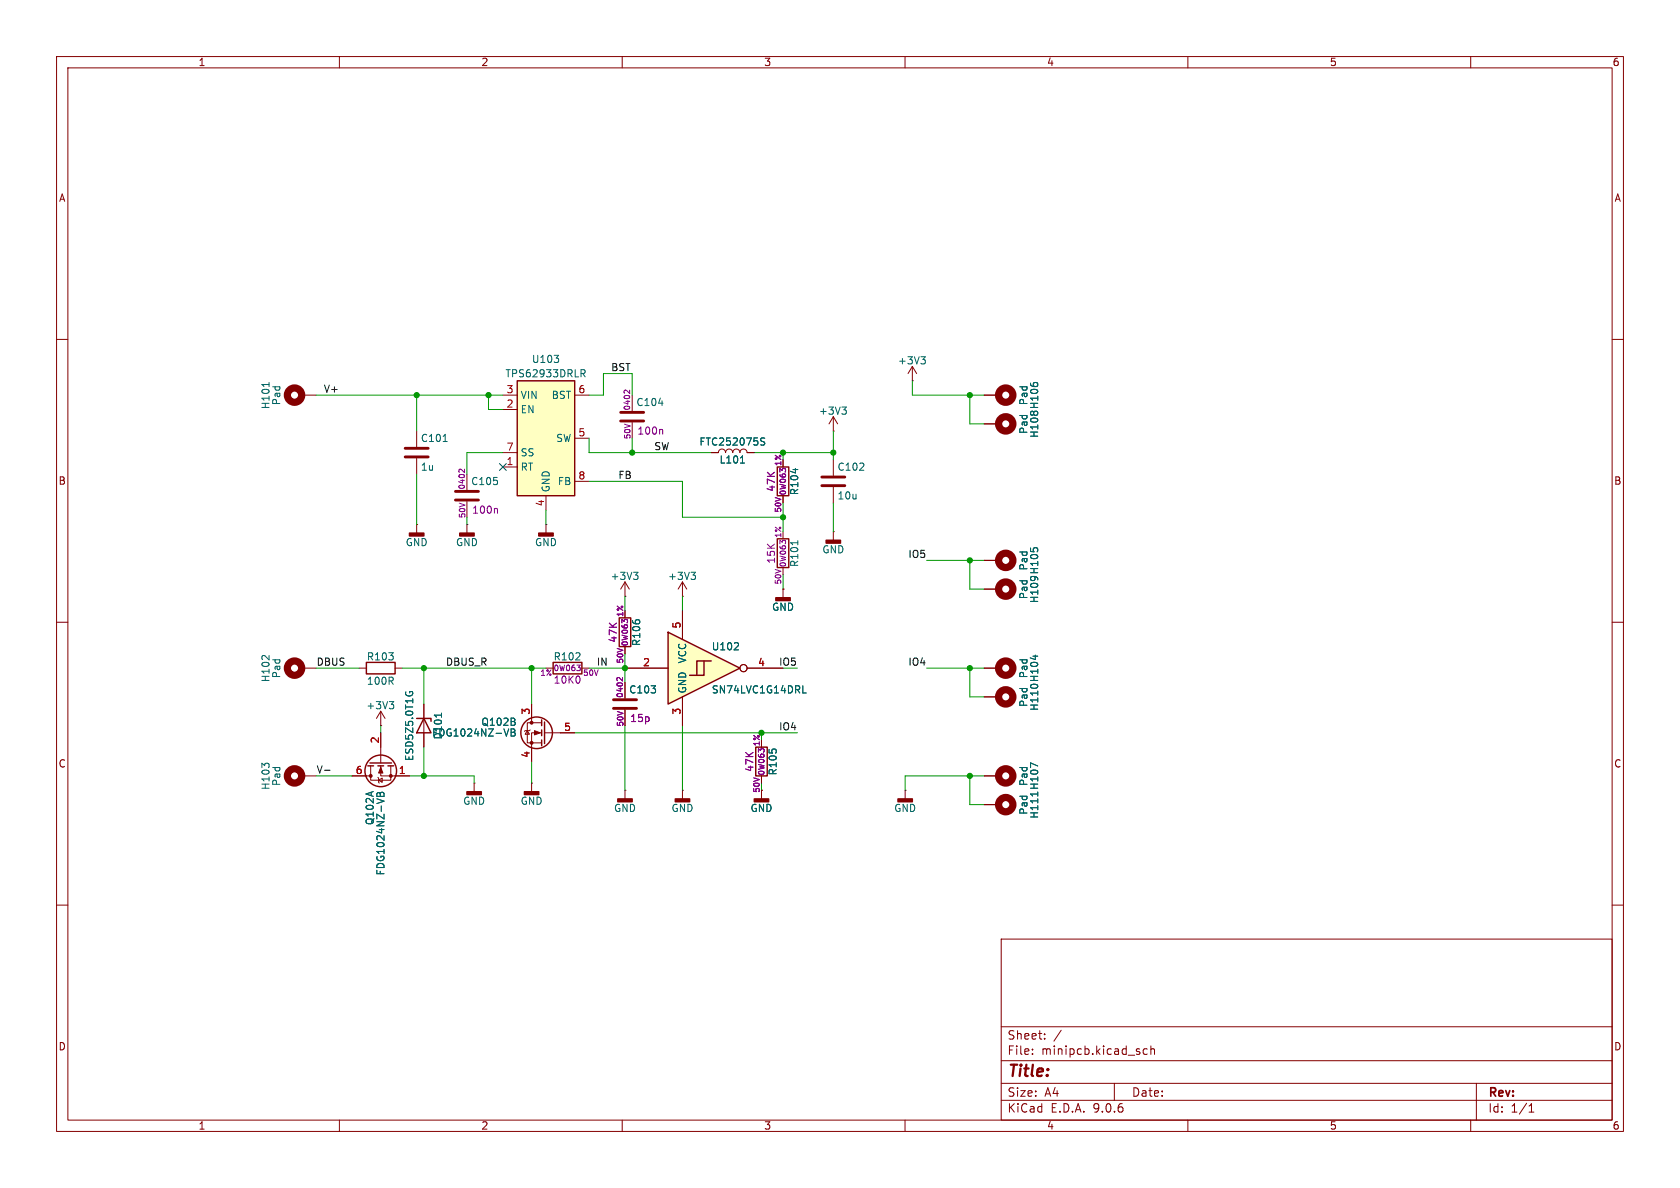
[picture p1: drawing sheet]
<svg xmlns="http://www.w3.org/2000/svg" width="297mm" height="210mm" viewBox="0 0 297 210" stroke-linecap="round" stroke-linejoin="round" font-family="sans-serif">
<g fill="none" stroke="#840000" stroke-width=".18">
<path d="M10 10h277v190h-277zM12 12h273v186h-273zM60 10v2M110 10v2M160 10v2M210 10v2M260 10v2M10 60h2M174 74.9h2.5M174 69.9h2.5M285 60h2M147.3 94h.1"/>
<path d="M147.3 81.3v2.8M147.3 86.1v2.8M147.3 94v1.5M174 99.1h2.5M10 110h2M138.4 104.1h.1M138.4 100.3v1.3M138.4 104.1v1.6M174 104.1h2.5M174 118.1h2.5M285 110h2M110.5 120.7v2.7"/>
<path d="M110.5 125.5v2.8M160 139.7h.1M160 139.7v1.5M174 123.2h2.5M174 137.2h2.5M10 160h2M177 166h108v32h-108zM285 160h2M60 198v2M110 198v2M160 198v2M177 194.5h108"/>
<path d="M177 191.5h108M177 187.5h108M177 181.5h108M182.5 186.3v.1M182.5 185.5v.1M184.7 183.6v.1M184.7 182.8v.1M187.6 182.1l-1.3 2M197 191.5v3M202.8 185.5l-.4-.1-.3 .3v.4l.1 .2h.6M203.5 185.5l.2-.1 .3 .1 .1 .9M203.5 184.9v1.5"/>
<path d="M210 198v2M260 198v2M261 191.5v6.5M270.3 196.6h.9M270.3 195.5l.4-.4v1.5"/>
</g>
<g fill="#840000" stroke="#840000" stroke-width=".25">
<path d="M146 95.5h2.6v.5h-2.6z"/>
<path d="M158.7 141.2h2.6v.5h-2.6z"/>
<path d="M137.2 105.7h2.5v.5h-2.5z"/>
</g>
<g fill="none" stroke="#840000" stroke-width="1.3">
<circle cx="177.8" cy="74.9" r="1.27"/>
<circle cx="177.8" cy="69.8" r="1.27"/>
<circle cx="177.8" cy="99.1" r="1.27"/>
<circle cx="177.8" cy="118.1" r="1.27"/>
<circle cx="177.8" cy="104.1" r="1.27"/>
<circle cx="177.8" cy="123.2" r="1.27"/>
<circle cx="177.8" cy="137.2" r="1.27"/>
</g>
<path d="M182.8 67.7h.5M141 95.6v.7M182.8 96.9h.5M183 115.8v.8M183.5 135.4l-1.3-.5v.8" fill="none" stroke="#006464" stroke-width=".18"/>
<path d="M145.3 84.3h4.1M145.3 85.9h4.1M108.5 123.7h4M108.5 125.2h4" fill="none" stroke="#840000" stroke-width=".51"/>
<path d="M137.4 95.3h2v5h-2z" fill="none" stroke="#840000" stroke-width=".25"/>
<path d="M138.3 95.9l-.4-.4v.6M138.5 95.5l-.1 .1M138.7 95.5l.1 .1M110.1 119.8v.6l-.8-.6-.2 .1v.3" fill="none" stroke="#840084" stroke-width=".18"/>
<path d="M118.1 111.8l12.7 6.3-12.7 6.4z" fill="#ffffc2"/>
<g fill="none" stroke="#840000" stroke-width=".25">
<path d="M137.4 82.6h2v5h-2zM64.8 117.1h5v2h-5zM118.1 111.8l12.7 6.3-12.7 6.4zM124.5 116.8v2.6h-2.6M125.7 116.8h-2.5v2.6M65 135.4h1M65.4 134.9h3.8M66.8 135.4h1M68.6 135.4h1M73.7 127h2.5v.5M74.9 127l1.3 2.5h-2.5zM95.8 127.3v1"/>
<path d="M95.8 129v1M95.8 130.8v1M96.3 127.6v3.8"/>
<circle cx="67.3" cy="136.3" r="2.79"/>
<circle cx="94.9" cy="129.5" r="2.79"/>
</g>
<g fill="none" stroke="#840000" stroke-width=".18">
<path d="M53.3 69.9h2.6M73.7 76.2v2.8M147.3 76.2h.1M147.3 73.7l-.7 1.2M147.3 73.7l.8 1.2M147.3 73.7v2.5M161.3 67.3h.1M161.3 64.8l-.8 1.2M161.3 64.8l.8 1.2M161.3 64.8v2.5M73.7 92.7h.1M73.7 81v2.8"/>
<path d="M73.7 92.7v1.5M82.5 92.7h.1M82.5 83.8v2.8M82.5 88.6v2.8M82.5 92.7v1.5M96.5 92.7h.1M96.5 92.7v1.5M138.4 87.6v1.3M53.3 118.1h2.6M63.5 118.1h1.3M69.8 118.1h1.3M110.5 118.1h7.6"/>
<path d="M120.6 108v5M132.1 118.1h6.3M53.3 137.2h2.6M62.2 137.2h3.3M65.5 135.4v2.5h3.6v-2.5M66.8 137.4l.1 .1v.8l.2 .1M66.9 137.9l.7-.4v.8zM67.3 135.4v1.8h5.1M67.3 128.3h.1M67.3 125.7v2.6M67.3 129.5v5.4M67.3 125.7l-.8 1.3"/>
<path d="M67.3 125.7l.8 1.3M74.9 124.5v7.6M83.8 138.4h.1M83.8 138.4v1.6M93.2 129.2l.4 .6h-.8zM93.7 129l-.1 .2h-.8l-.1 .1M94 138.4h.1M94 124.5v3.3M94 138.4v1.6M95.8 127.8h-2.6v3.5h2.6M95.8 129.5h-1.8v5.1M96.3 129.5h5.3"/>
<path d="M110.5 139.7h.1M110.5 139.7v1.5M120.6 139.7h.1M120.6 123.2v5.1M120.6 139.7v1.5M134.6 139.7v1.5M174 142.2h2.5"/>
<circle cx="131.4" cy="118.1" r=".63"/>
</g>
<g fill="none" stroke="#006464" stroke-width=".18">
<path d="M47.6 67.6v.7M78.3 78h.8M148.8 72h.8l-.4 .4M149.4 72.4l.2 .3v.3l-.2 .2M162.8 63.1h.8l-.4 .4M163.3 63.5l.3 .3v.3l-.3 .2M140.6 82.8v.8M46.4 115.9h.4M47.6 115.9v.8M129.8 114.9h.8M130.5 113.7v.5M46.8 135.3l-.5-.4v.8"/>
<path d="M46.9 135h.5M68.8 124h.8l-.4 .5M69.4 124.5l.2 .2v.4l-.2 .2M71.8 122.3l-.1 .3M72.4 122.5v-.2h.4l.2 .3M78 126.1v.7M89.9 128.8l-.4 1.3M90.4 128.8v1.3l.6-.1 .1-.3-.3-.2M90.4 129.5h.4M91 127.7v.4M91 129.2l-.2 .3M141.9 122.5h.6"/>
<path d="M66.6 141.2l1.3 .4M67 140.1l.2 .3M67.2 140.4l.3-.3h.3l.1 .7h-1.3M67.2 140.4v.4"/>
</g>
<path d="M82.1 82.9v.6l-.7-.6-.2 .1-.1 .4M87.8 89.9l.1 .2v.6M138.3 83.2l-.4-.4v.6M138.5 82.8l-.1 .1M138.7 82.8l.1 .1" fill="none" stroke="#840084" stroke-width=".18"/>
<g fill="#840000" stroke="#840000" stroke-width=".25">
<path d="M133.3 141.2h2.6v.5h-2.6z"/>
<path d="M109.2 141.2h2.6v.5h-2.6z"/>
<path d="M82.5 140h2.6v.5h-2.6z"/>
<path d="M92.7 140h2.5v.5h-2.5z"/>
<path d="M72.4 94.2h2.5v.5h-2.5z"/>
<path d="M81.3 94.2h2.5v.5h-2.5z"/>
<path d="M119.4 141.2h2.5v.5h-2.5z"/>
<path d="M95.2 94.2h2.6v.5h-2.6z"/>
</g>
<g fill="#840000" stroke="#840000" stroke-width=".18">
<path d="M67.3 135.6l.4 1.1h-.8z"/>
<path d="M94.5 129.2l1 .3-1 .4z"/>
<circle cx="65.5" cy="137.2" r=".25"/>
<circle cx="69.1" cy="137.2" r=".25"/>
<circle cx="94" cy="127.8" r=".25"/>
<circle cx="94" cy="131.3" r=".25"/>
</g>
<g fill="none" stroke="#840000" stroke-width="1.3">
<circle cx="52.1" cy="69.8" r="1.27"/>
<circle cx="52.1" cy="118.1" r="1.27"/>
<circle cx="52.1" cy="137.2" r="1.27"/>
<circle cx="177.8" cy="142.2" r="1.27"/>
</g>
<path d="M71.6 79.2h4.1M71.6 80.8h4.1M80.5 86.9h4.1M80.5 88.4h4.1" fill="none" stroke="#840000" stroke-width=".51"/>
<path d="M91.4 67.3h10.2v20.3h-10.2z" fill="#ffffc2"/>
<path d="M91.4 67.3h10.2v20.3h-10.2zM97.8 117.1h5.1v2h-5.1zM109.5 109.2h2v5.1h-2zM133.6 132.1h2v5.1h-2z" fill="none" stroke="#840000" stroke-width=".25"/>
<g fill="none" stroke="#840000" stroke-width=".18">
<path d="M88.9 69.9h2.5M88.9 72.4h2.5M101.6 69.9h2.5M101.6 77.5h2.5M111.8 69.9v2.7M111.8 74.7v2.8M174 69.9h2.5M174 74.9h2.5M88.9 80h2.5M88.9 82.6h2.5M96.5 87.6v2.6M101.6 85.1h2.5"/>
<path d="M125.7 80h1.3a.64 .64 0 0 1 .6-.6 .64 .64 0 0 1 .7 .6 .64 .64 0 0 1 .6-.6 .64 .64 0 0 1 .6 .6 .64 .64 0 0 1 .7-.6 .64 .64 0 0 1 .6 .6 .64 .64 0 0 1 .6-.6 .64 .64 0 0 1 .7 .6h1.2M138.4 87.6v1.3M174 99.1h2.5M96.5 118.1h1.3M102.9 118.1h1.2M110.5 105.4h.1M110.5 102.9l-.8 1.2M110.5 102.9l.8 1.2M110.5 102.9v2.5M110.5 114.3v1.3M110.5 118.1h7.6M120.6 105.4h.1"/>
<path d="M120.6 102.9l-.7 1.2M120.6 102.9l.8 1.2M120.6 102.9v2.5M120.6 108v5M132.1 118.1h6.3M138.4 104.1h.1M174 118.1h2.5M174 104.1h2.5M62.2 137.2h2.6M67.3 129.5v2.6M69.8 137.2h2.6M74.9 124.5v2.5"/>
<path d="M74.9 129.5v2.6M94 124.5v2.5M94 132.1v2.5M99.1 129.5h2.5M110.5 120.7v2.7M110.5 125.5v2.8M120.6 123.2v5.1M134.6 137.2v1.2M174 123.2h2.5M174 137.2h2.5M174 142.2h2.5"/>
<circle cx="131.4" cy="118.1" r=".63"/>
</g>
<g fill="none" stroke="#006464" stroke-width=".18">
<path d="M98 62.8h.8l-.5 .5M98.7 63.4v.6M102.7 65.3h.5l.2 .3-.1 .4h-.6M103 66l.4 .6M116.4 71.3h.8M134.6 78l.5 .1 .1 .3-.2 .3-.5-.1M134.6 77.5h.6M182.8 67.7h.5M130.9 81.9h.7M140.6 82.8v.8M182.8 96.9h.5M112 101.2h.8l-.4 .4"/>
<path d="M112.5 101.6l.3 .3v.3l-.3 .2M122.2 101.2h.7l-.4 .4M122.7 101.6l.2 .3v.3l-.2 .2M129.8 114.9h.8M130.5 113.7v.5M183 115.8v.8M71.8 122.3l-.1 .3M72.4 122.5v-.2h.4l.2 .3M78 126.1v.7M89.9 128.8l-.4 1.3M90.4 128.8v1.3l.6-.1 .1-.3-.3-.2M90.4 129.5h.4"/>
<path d="M91 127.7v.4M91 129.2l-.2 .3M141.9 122.5h.6M183.5 135.4l-1.3-.5v.8M66.6 141.2l1.3 .4M67 140.1l.2 .3M67.2 140.4l.3-.3h.3l.1 .7h-1.3M67.2 140.4v.4"/>
</g>
<g fill="none" stroke="#840084" stroke-width=".18">
<path d="M111.3 69v.6l-.7-.6-.2 .1-.1 .3M117 75.9l.2 .2v.7M138.3 83.2l-.4-.4v.6M138.5 82.8l-.1 .1M138.7 82.8l.1 .1M102 117.6h.6l-.3 .3M102.4 119.6l.1 .4-.1 .7M102.5 118l.1 .4M110.1 119.8v.6l-.8-.6-.2 .1v.3M110.3 109.8l-.4-.3v.6M110.5 109.5h-.1M110.8 109.5h.1"/>
<path d="M134.5 132.7l-.4-.3v.6M134.6 132.4h.1M134.9 132.4h.1"/>
</g>
<path d="M109.7 72.9h4.1M109.7 74.4h4.1" fill="none" stroke="#840000" stroke-width=".51"/>
<path d="M57.4 136.2h.9" fill="none" stroke="#0f0f0f" stroke-width=".18"/>
<g fill="none" stroke="#009600" stroke-width=".18">
<path d="M55.9 69.9h33M73.7 69.9v6.3M86.4 69.9v2.5h2.5M104.1 69.9h2.6v-3.9h5.1v3.9M104.1 77.5v2.5h21.6M111.8 77.5v2.5M147.3 76.2v5.1M161.3 67.3v2.6h12.7M171.4 69.9v5h2.6M73.7 83.8v8.9M82.5 91.4v1.3M88.9 80h-6.4v3.8"/>
<path d="M96.5 90.2v2.5M104.1 85.1h16.5v6.3h17.8M133.3 80h14M138.4 80v1.3M138.4 88.9v5.1M147.3 88.9v5.1M163.8 99.1h10.2M171.4 99.1v5h2.6M55.9 118.1h7.6M71.1 118.1h25.4M74.9 118.1v6.4M94 118.1v6.4"/>
<path d="M104.1 118.1h6.4M110.5 105.4v2.6M110.5 115.6v5.1M120.6 105.4v2.6M138.4 101.6v2.5M163.8 118.1h10.2M171.4 118.1v5.1h2.6M55.9 137.2h6.3M67.3 128.3v1.2M72.4 137.2h11.4v1.2M74.9 132.1v5.1M94 134.6v3.8"/>
<path d="M101.6 129.5h39.4M110.5 128.3v11.4M120.6 128.3v11.4M134.6 129.5v1.3M171.4 137.2v5h2.6M174 137.2h-14v2.5"/>
</g>
<path d="M88.3 81.9l1.2 1.3M89.5 81.9l-1.2 1.3" fill="none" stroke="#000084" stroke-width=".18"/>
<g fill="#009600" stroke="#009600" stroke-width=".18">
<circle cx="86.4" cy="69.9" r=".46"/>
<circle cx="138.4" cy="80" r=".46"/>
<circle cx="111.8" cy="80" r=".46"/>
<circle cx="138.4" cy="91.4" r=".46"/>
<circle cx="134.6" cy="129.5" r=".46"/>
<circle cx="110.5" cy="118.1" r=".46"/>
<circle cx="147.3" cy="80" r=".46"/>
<circle cx="171.4" cy="118.1" r=".46"/>
<circle cx="171.4" cy="99.1" r=".46"/>
<circle cx="171.4" cy="137.2" r=".46"/>
<circle cx="171.4" cy="69.9" r=".46"/>
<circle cx="94" cy="118.1" r=".46"/>
<circle cx="74.9" cy="118.1" r=".46"/>
<circle cx="74.9" cy="137.2" r=".46"/>
<circle cx="73.7" cy="69.9" r=".46"/>
</g>
<text font-size="2.8" fill="#840000" x="178" y="190.9">Title:</text>
<g font-size="2.1" fill="#840000">
<text x="178" y="184">Sheet:</text>
<text x="178" y="186.7">File:</text>
<text x="184.1" y="186.7">minipcb.kicad_sch</text>
<text x="178" y="196.9">KiCad</text>
<text x="178" y="194.1">Size:</text>
<text x="184.7" y="194.1">A4</text>
<text x="185.7" y="196.9">E.D.A.</text>
<text x="193.3" y="196.9">9.0.6</text>
<text x="200" y="194.1">Date:</text>
<text x="263" y="194.3">Rev:</text>
<text x="263" y="196.9">Id:</text>
<text x="267.1" y="196.9">1/1</text>
</g>
<g font-size="1.8" fill="#840000">
<text x="35" y="11.9">1</text>
<text x="85" y="11.9">2</text>
<text x="135" y="11.9">3</text>
<text x="185" y="11.9">4</text>
<text x="235" y="11.9">5</text>
<text x="285" y="11.9">6</text>
<text x="10.3" y="35.9">A</text>
<text x="285.3" y="35.9">A</text>
<text x="10.3" y="85.9">B</text>
<text x="285.3" y="85.9">B</text>
<text x="10.3" y="135.9">C</text>
<text x="285.3" y="135.9">C</text>
<text x="10.3" y="185.9">D</text>
<text x="285.3" y="185.9">D</text>
<text x="35" y="199.9">1</text>
<text x="85" y="199.9">2</text>
<text x="135" y="199.9">3</text>
<text x="185" y="199.9">4</text>
<text x="235" y="199.9">5</text>
<text x="285" y="199.9">6</text>
</g>
<g font-size="1.8" fill="#006464">
<text x="93.9" y="64.4">U103</text>
<text x="158.6" y="64.6">+3V3</text>
<text x="49.8" y="71.7" transform="rotate(-90 49.8 71.7)">Pad</text>
<text x="89.3" y="66.9">TPS62933DRLR</text>
<text x="91.9" y="70.7">VIN</text>
<text x="97.4" y="70.7">BST</text>
<text x="112.4" y="72">C104</text>
<text x="181.8" y="71.7" transform="rotate(-90 181.8 71.7)">Pad</text>
<text x="47.9" y="72.4" transform="rotate(-90 47.9 72.4)">H101</text>
<text x="91.9" y="73.3">EN</text>
<text x="144.7" y="73.5">+3V3</text>
<text x="181.8" y="76.8" transform="rotate(-90 181.8 76.8)">Pad</text>
<text x="183.7" y="77.5" transform="rotate(-90 183.7 77.5)">H108 H106</text>
<text x="74.3" y="78.3">C101</text>
<text x="74.3" y="83.4">1u</text>
<text x="91.9" y="80.9">SS</text>
<text x="91.9" y="83.4">RT</text>
<text x="98.2" y="78.3">SW</text>
<text x="123.5" y="79">FTC252075S</text>
<text x="127.1" y="82.1">L101</text>
<text x="148" y="83.4">C102</text>
<text x="83.2" y="86">C105</text>
<text x="97.4" y="87.1" transform="rotate(-90 97.4 87.1)">GND</text>
<text x="98.5" y="86">FB</text>
<text x="141.3" y="87.6" transform="rotate(-90 141.3 87.6)">R104</text>
<text x="148" y="88.5">10u</text>
<text x="71.6" y="96.7">GND</text>
<text x="80.5" y="96.7">GND</text>
<text x="94.5" y="96.7">GND</text>
<text x="141.3" y="100.3" transform="rotate(-90 141.3 100.3)">R101</text>
<text x="145.3" y="98">GND</text>
<text x="181.8" y="100.9" transform="rotate(-90 181.8 100.9)">Pad</text>
<text x="107.8" y="102.7">+3V3</text>
<text x="118" y="102.7">+3V3</text>
<text x="181.8" y="106" transform="rotate(-90 181.8 106)">Pad</text>
<text x="183.7" y="106.7" transform="rotate(-90 183.7 106.7)">H109 H105</text>
<text x="136.4" y="108.2">GND</text>
<text x="49.8" y="120" transform="rotate(-90 49.8 120)">Pad</text>
<text x="64.8" y="116.9">R103</text>
<text x="97.8" y="116.9">R102</text>
<text x="113.4" y="114.3" transform="rotate(-90 113.4 114.3)">R106</text>
<text x="121.5" y="117.4" transform="rotate(-90 121.5 117.4)">VCC</text>
<text x="125.7" y="115.2">U102</text>
<text x="181.8" y="120" transform="rotate(-90 181.8 120)">Pad</text>
<text x="47.9" y="120.7" transform="rotate(-90 47.9 120.7)">H102</text>
<text x="64.7" y="125.6">+3V3</text>
<text x="64.8" y="121.3">100R</text>
<text x="111.1" y="122.8">C103</text>
<text x="121.5" y="122.7" transform="rotate(-90 121.5 122.7)">GND</text>
<text x="125.7" y="122.8">SN74LVC1G14DRL</text>
<text x="181.8" y="125.1" transform="rotate(-90 181.8 125.1)">Pad</text>
<text x="183.7" y="125.8" transform="rotate(-90 183.7 125.8)">H110 H104</text>
<text x="76.3" y="130.4">FDG1024NZ-VB</text>
<text x="78.3" y="130.8" transform="rotate(-90 78.3 130.8)">D101</text>
<text x="85" y="128.5">Q102B</text>
<text x="73.3" y="134.6" transform="rotate(-90 73.3 134.6)">ESD5Z5.0T1G</text>
<text x="137.5" y="137.2" transform="rotate(-90 137.5 137.2)">R105</text>
<text x="47.9" y="139.7" transform="rotate(-90 47.9 139.7)">H103</text>
<text x="49.8" y="139" transform="rotate(-90 49.8 139)">Pad</text>
<text x="81.8" y="142.5">GND</text>
<text x="91.9" y="142.5">GND</text>
<text x="108.5" y="143.7">GND</text>
<text x="118.6" y="143.7">GND</text>
<text x="132.6" y="143.7">GND</text>
<text x="158" y="143.7">GND</text>
<text x="181.8" y="139" transform="rotate(-90 181.8 139)">Pad</text>
<text x="66.3" y="146" transform="rotate(-90 66.3 146)">Q102A</text>
<text x="181.8" y="144.1" transform="rotate(-90 181.8 144.1)">Pad</text>
<text x="183.7" y="144.8" transform="rotate(-90 183.7 144.8)">H111 H107</text>
<text x="68.2" y="154.9" transform="rotate(-90 68.2 154.9)">FDG1024NZ-VB</text>
</g>
<g font-size="1.8" fill="#0f0f0f">
<text x="107.9" y="65.7">BST</text>
<text x="57.1" y="69.5">V+</text>
<text x="115.6" y="79.7">SW</text>
<text x="109.2" y="84.7">FB</text>
<text x="160.5" y="98.7">IO5</text>
<text x="55.9" y="117.8">DBUS</text>
<text x="78.7" y="117.8">DBUS_R</text>
<text x="105.4" y="117.8">IN</text>
<text x="160.5" y="117.8">IO4</text>
<text x="137.6" y="129.2">IO4</text>
<text x="55.9" y="136.8">V-</text>
</g>
<g font-size="1.8" fill="#a90000">
<text x="89.5" y="69.6">3</text>
<text x="102.2" y="69.6">6</text>
<text x="89.5" y="72.1">2</text>
<text x="102.2" y="77.2">5</text>
<text x="89.5" y="79.8">7</text>
<text x="89.5" y="82.3">1</text>
<text x="96.3" y="89.6" transform="rotate(-90 96.3 89.6)">4</text>
<text x="102.2" y="84.8">8</text>
<text x="120.4" y="111.2" transform="rotate(-90 120.4 111.2)">5</text>
<text x="113.6" y="117.9">2</text>
<text x="133.9" y="117.9">4</text>
<text x="67.1" y="131.5" transform="rotate(-90 67.1 131.5)">2</text>
<text x="93.7" y="126.4" transform="rotate(-90 93.7 126.4)">3</text>
<text x="99.6" y="129.3">5</text>
<text x="120.4" y="126.4" transform="rotate(-90 120.4 126.4)">3</text>
<text x="62.8" y="136.9">6</text>
<text x="70.4" y="136.9">1</text>
<text x="93.7" y="134.1" transform="rotate(-90 93.7 134.1)">4</text>
</g>
<g font-size="1.8" fill="#840084">
<text x="112.6" y="77">100n</text>
<text x="137.2" y="87" transform="rotate(-90 137.2 87)">47K</text>
<text x="83.4" y="91">100n</text>
<text x="137.2" y="99.7" transform="rotate(-90 137.2 99.7)">15K</text>
<text x="109.3" y="113.7" transform="rotate(-90 109.3 113.7)">47K</text>
<text x="97.8" y="121.1">10K0</text>
<text x="111.3" y="127.8">15p</text>
<text x="133.4" y="136.6" transform="rotate(-90 133.4 136.6)">47K</text>
</g>
<text font-size="1.8" fill="#009600" x="137.6" y="117.8">IO5</text>
<g font-size="1.4" fill="#840084">
<text x="111.6" y="72.7" transform="rotate(-90 111.6 72.7)">0402</text>
<text x="111.7" y="77.7" transform="rotate(-90 111.7 77.7)">50V</text>
<text x="82.4" y="86.6" transform="rotate(-90 82.4 86.6)">0402</text>
<text x="139.2" y="87.7" transform="rotate(-90 139.2 87.7)">0W063</text>
<text x="82.5" y="91.7" transform="rotate(-90 82.5 91.7)">50V</text>
<text x="138.3" y="95.2" transform="rotate(-90 138.3 95.2)">1%</text>
<text x="138.3" y="90.7" transform="rotate(-90 138.3 90.7)">50V</text>
<text x="139.2" y="100.4" transform="rotate(-90 139.2 100.4)">0W063</text>
<text x="138.3" y="103.4" transform="rotate(-90 138.3 103.4)">50V</text>
<text x="95.4" y="119.7">1%</text>
<text x="97.7" y="118.8">0W063</text>
<text x="103" y="119.7">50V</text>
<text x="110.4" y="117.4" transform="rotate(-90 110.4 117.4)">50V</text>
<text x="111.2" y="114.3" transform="rotate(-90 111.2 114.3)">0W063</text>
<text x="110.3" y="123.5" transform="rotate(-90 110.3 123.5)">0402</text>
<text x="110.4" y="128.5" transform="rotate(-90 110.4 128.5)">50V</text>
<text x="135.3" y="137.2" transform="rotate(-90 135.3 137.2)">0W063</text>
</g>
<g font-size="1.4" fill="#840000">
<text x="138.3" y="82.5" transform="rotate(-90 138.3 82.5)">1%</text>
<text x="110.4" y="109.2" transform="rotate(-90 110.4 109.2)">1%</text>
<text x="134.5" y="132" transform="rotate(-90 134.5 132)">1%</text>
<text x="134.5" y="140.3" transform="rotate(-90 134.5 140.3)">50V</text>
</g>
</svg>
